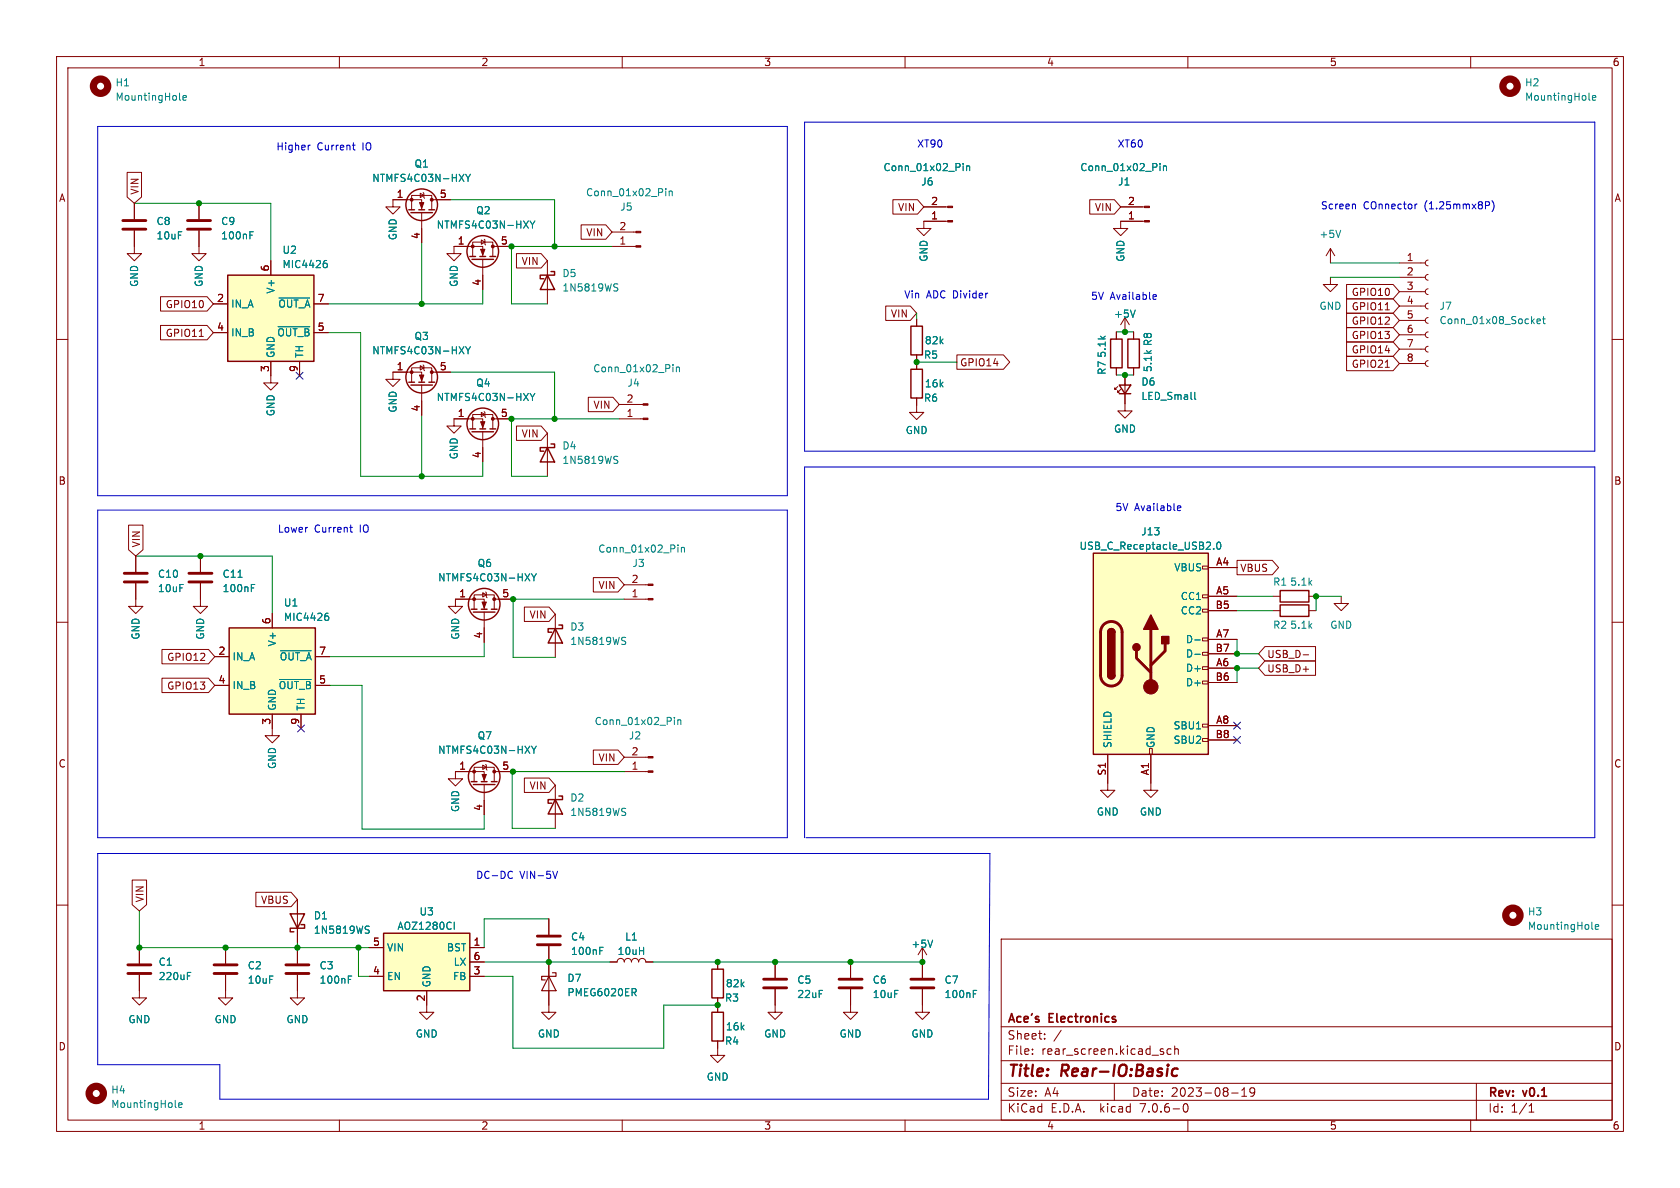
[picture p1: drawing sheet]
<svg xmlns="http://www.w3.org/2000/svg" width="297mm" height="210mm" viewBox="0 0 297 210" stroke-linecap="round" stroke-linejoin="round" font-family="sans-serif">
<g fill="none" stroke="#840000" stroke-width=".18">
<path d="M10 10h277v190h-277zM12 12h273v186h-273zM60 10v2M110 10v2M160 10v2M210 10v2M260 10v2M22.5 30.5h2.5v4.3l-1.3 1.1-1.2-1.1zM23.7 35.9v2.8M35.2 35.9v2.8M69.5 36.6h-1.3l1.3 1.2 1.2-1.2h-1.2v-1.3h5v1.8M72.8 37.1v-2.6h3.5v2.6"/>
<path d="M74.3 34.2l.6 .3-.6 .4zM74.5 37.6v5.3M74.8 34l.1 .2v.7l.2 .2M76.3 35.3h3.3M102.7 39.8h4.4l1.1 1.2-1.1 1.3h-4.4zM157.9 35.3h4.3l1.1 1.3-1.1 1.2h-4.3zM163.3 36.6h4.2M167.5 39.1h-4.2v1.3h1.3l-1.3 1.3-1.2-1.3h1.2M192.7 35.3h4.3l1.1 1.3-1.1 1.2h-4.3zM198.1 36.6h4.2M202.3 39.1h-4.2v1.3h1.3l-1.3 1.3-1.3-1.3h1.3M10 60h2"/>
<path d="M23.7 40.8v4h1.3l-1.3 1.3-1.2-1.3h1.2M28.4 52.5h8.2l1.1 1.2-1.1 1.3h-8.2zM28.4 57.5h8.2l1.1 1.3-1.1 1.3h-8.2zM35.2 40.8v4h1.2l-1.2 1.3-1.3-1.3h1.3M35.2 59.5h.7M37.7 53.7h2.6M37.7 58.8h2.6M47.9 46.1v2.5M55.5 53.7h2.5M55.5 58.8h2.5M80.3 44.8h-1.3l1.3 1.3 1.2-1.3h-1.2v-1.2h5v1.7M83.6 45.3v-2.5h3.5v2.5"/>
<path d="M85.1 42.4l.6 .4-.6 .4zM85.3 45.8v5.4M85.6 42.3l.1 .1v.8l.2 .1M87.1 43.6h3.3M91.3 44.8h4.4l1.1 1.3-1.1 1.3h-4.4zM96.8 46.1v7.6M108.2 43.6h4.2M108.2 41h4.2M156.6 54.1h4.3l1.2 1.3-1.2 1.2h-4.3zM162.1 56.4v1.3M197.4 58.7v1.2M198.9 56.1v2.6"/>
<path d="M198.9 56.1l-.8 1.3M198.9 56.1l.7 1.3M200.4 58.7v1.2M235.2 49v1.3h1.3l-1.3 1.3-1.3-1.3h1.3M235.2 43.9l-.8 1.3M235.2 43.9v2.6M235.2 43.9l.8 1.3M238.1 50.3h8.2l1.1 1.3-1.1 1.2h-8.2zM238.1 52.8h8.2l1.1 1.3-1.1 1.3h-8.2zM238.1 55.4h8.2l1.1 1.2-1.1 1.3h-8.2zM238.1 57.9h8.2l1.1 1.3-1.1 1.3h-8.2zM244.9 54.8h.7"/>
<path d="M247.4 59.2h4.6M247.4 56.6h4.6M247.4 54.1h4.6M247.4 51.6h4.6M247.4 49h4.6M247.4 46.5h4.6M252.5 58.7l-.4 .1-.1 .4 .1 .3 .4 .2M252.5 56.1l-.4 .2-.1 .3 .1 .4 .4 .2M252.5 53.6l-.4 .1-.1 .4 .1 .4 .4 .1M252.5 51.1l-.4 .1-.1 .3 .1 .4 .4 .2M252.5 48.5l-.4 .1-.1 .4 .1 .4 .4 .1M252.5 46l-.4 .1-.1 .4 .1 .3 .4 .2"/>
<path d="M285 60h2M47.9 63.9v3.8h1.2l-1.2 1.3-1.3-1.3h1.3M53 63.9v2.5M69.5 67.1h-1.3l1.3 1.2 1.2-1.2h-1.2v-1.3h5v1.8M72.8 67.6v-2.6h3.5v2.6M74.3 64.6l.6 .4-.6 .4zM74.5 68.1v5.3M74.8 64.5l.1 .1v.8l.2 .1M76.3 65.8h3.3M80.3 75.3h-1.3l1.3 1.3 1.2-1.3h-1.2v-1.3h5v1.8M83.6 75.8v-2.5h3.5v2.5M85.1 72.9l.6 .4-.6 .4z"/>
<path d="M85.3 76.3v5.4M85.6 72.8l.1 .1v.8l.2 .1M87.1 74h3.3M91.3 75.3h4.4l1.1 1.3-1.1 1.3h-4.4zM96.8 76.6v7.6M104 70.2h4.4l1.1 1.3-1.1 1.3h-4.4zM109.5 74h4.2M109.5 71.5h4.2M162.1 70.4v2.5h1.2l-1.2 1.3-1.3-1.3h1.3M162.1 62.7v2.6M169.2 62.7h8.2l1.1 1.3-1.1 1.3h-8.2zM197.4 65v1.3"/>
<path d="M197.6 68.3l-.5 .5v-.2v.2h.3M198.1 68.8l-.5 .5v-.2v.2h.3M198.9 66.3v6.3h1.3l-1.3 1.3-1.3-1.3h1.3M200.4 65v1.3M238.1 63h8.2l1.1 1.3-1.1 1.2h-8.2zM238.1 60.5h8.2l1.1 1.2-1.1 1.3h-8.2zM244.9 64.9h.7M247.4 64.3h4.6M247.4 61.7h4.6M252.5 63.8l-.4 .1-.1 .3 .1 .4 .4 .2M252.5 61.2l-.4 .1-.1 .4 .1 .4 .4 .1M22.7 92.8h2.6v4.4l-1.3 1.1-1.3-1.1z"/>
<path d="M24 98.3v2.8M35.4 98.3v2.8M218.7 99.1h6.2l1.1 1.2-1.1 1.3h-6.2zM10 110h2M24 103.1v4.1h1.3l-1.3 1.3-1.3-1.3h1.3M28.6 114.8h8.3l1.1 1.3-1.1 1.2h-8.3zM28.6 119.9h8.3l1.1 1.3-1.1 1.2h-8.3zM35.4 103.1v4.1h1.3l-1.3 1.3-1.2-1.3h1.2M38 116.1h2.5M48.1 108.5v2.5M55.8 116.1h2.5M80.5 107.2h-1.3l1.3 1.3 1.3-1.3h-1.3v-1.3h5.1v1.8"/>
<path d="M83.8 107.7v-2.5h3.6v2.5M85.3 104.8l.7 .4-.7 .3zM85.6 108.2v5.3M85.9 104.6l.1 .2v.7l.1 .2M87.4 105.9h3.3M92.7 107.3h4.4l1.1 1.3-1.1 1.3h-4.4zM98.2 108.6v7.6M104.9 102.1h4.4l1.1 1.3-1.1 1.2h-4.4zM110.4 105.9h4.2M110.4 103.4h4.2M212.6 117.9h1v.5h-1zM212.6 115.3h1v.5h-1z"/>
<path d="M212.6 112.8h1v.5h-1zM212.6 107.7h1v.5h-1zM212.6 105.2h1v.5h-1zM212.6 100.1h1v.5h-1zM213.6 100.3h5.1M213.6 105.4h5.1M213.6 118.1h5.1M213.6 113h5.1M213.6 108h5.1M213.6 115.6h5.1M223.6 114.3h9v2.5h-9l-1.1-1.2zM223.6 116.8h9v2.6h-9l-1.1-1.3z"/>
<path d="M225 105.4h1.3M225 108h1.3M230.4 115.8h1M231.4 105.4h1.3M231.4 108h1.3M237.1 105.4v1.3h1.3l-1.3 1.3-1.3-1.3h1.3M285 110h2M38 121.2h2.5M48.1 126.2v3.8h1.3l-1.3 1.3-1.2-1.3h1.2M53.2 126.2v2.6M55.8 121.2h2.5M80.5 137.7h-1.3l1.3 1.2 1.3-1.2h-1.3v-1.3h5.1v1.8"/>
<path d="M83.8 138.2v-2.6h3.6v2.6M85.3 135.3l.7 .3-.7 .4zM85.6 138.7v5.3M85.9 135.1l.1 .2v.7l.1 .1M87.4 136.4h3.3M92.7 137.5h4.4l1.1 1.3-1.1 1.3h-4.4zM98.2 138.8v7.6M104.9 132.6h4.4l1.1 1.3-1.1 1.2h-4.4zM110.4 136.4h4.2M110.4 133.9h4.2M195.8 133.4v6.3h1.3l-1.3 1.3-1.2-1.3h1.2M203.2 132.3h.5v1.1h-.5z"/>
<path d="M203.5 133.4v6.3h1.2l-1.2 1.3-1.3-1.3h1.3M212.6 130.6h1v.5h-1zM212.6 128h1v.5h-1zM212.6 120.4h1v.5h-1zM213.6 128.3h5.1M213.6 120.7h5.1M213.6 130.8h5.1M10 160h2M23.4 155.6h2.5v4.3l-1.3 1.1-1.2-1.1zM45.2 157.7h6.3l1.1 1.3-1.1 1.3h-6.3zM52.6 159v7.6M285 160h2"/>
<path d="M24.6 172.3v4.1h1.3l-1.3 1.3-1.2-1.3h1.2M24.6 167.5v2.8M39.9 172.3v4.1h1.2l-1.2 1.3-1.3-1.3h1.3M39.9 167.5v2.8M52.6 172.3v4.1h1.2l-1.2 1.3-1.3-1.3h1.3M52.6 167.5v2.8M65.3 167.5h2.5M65.3 172.6h2.5M75.4 175.1v3.8h1.3l-1.3 1.3-1.2-1.3h1.2M83.1 167.5h2.5M83.1 172.6h2.5M83.1 170.1h2.5"/>
<path d="M97 167.3v11.6h1.3l-1.3 1.3-1.2-1.3h1.2M97 162.4v2.8M107.8 170.1h1.3a.64 .64 0 0 1 .6-.7 .64 .64 0 0 1 .7 .7 .64 .64 0 0 1 .6-.7 .64 .64 0 0 1 .6 .7 .64 .64 0 0 1 .7-.7 .64 .64 0 0 1 .6 .7 .64 .64 0 0 1 .6-.7 .64 .64 0 0 1 .7 .7h1.2M126.9 170.1v1.2M126.9 176.4v2.5M137 174.9v4h1.3l-1.3 1.3-1.2-1.3h1.2M137 170.1v2.7M150.4 174.9v4h1.2l-1.2 1.3-1.3-1.3h1.3M150.4 170.1v2.7M163.1 174.9v4h1.2l-1.2 1.3-1.3-1.3h1.3M163.1 167.5v5.3M163.1 167.5l-.8 1.3"/>
<path d="M163.1 167.5l.7 1.3M177 166h108v32h-108zM60 198v2M110 198v2M126.9 184v2.6h1.2l-1.2 1.2-1.3-1.2h1.3M160 198v2M177 194.5h108M177 191.5h108M177 187.5h108M177 181.5h108M182.5 186.3v.1M182.5 185.5v.1"/>
<path d="M184.7 183.6v.1M184.7 182.8v.1M187.6 182.1l-1.3 2M197 191.5v3M205.7 186v.3M207 185.5l-.4-.1-.3 .3v.4l.2 .2h.5M207.7 185.5l.2-.1 .3 .1 .1 .9M207.7 184.9v1.5M209.3 195.2l.2-.1a.81 .81 0 0 1 .6 .6 .81 .81 0 0 1-.3 .8l-.1 .1a.81 .81 0 0 1-.4-1.4zM210 198v2M217.7 193.2h1.2M219.5 193.8h.9"/>
<path d="M219.5 192.7l.5-.4v1.5M221.8 192.9l-.3 .3h-.3l-.2-.3 .1-.5 .4-.1 .2 .1a.99 .99 0 0 1-.3 1.4h-.3M260 198v2M261 191.5v6.5M270.3 196.6h.9M270.3 195.5l.4-.4v1.5"/>
</g>
<path d="M208.2 189a.66 .66 0 0 0-1 .3v.5l.1 .3 .2 .1 .6-.1" fill="none" stroke="#840000" stroke-width=".4"/>
<g fill="none" stroke="#840000" stroke-width=".51">
<path d="M21.7 39h4.1M33.1 39h4.1M21.7 40.5h4.1M33.1 40.5h4.1M22 102.9h4M22 101.3h4M33.4 102.9h4.1M33.4 101.3h4.1M195.1 110.4a1.9 1.9 0 0 1 2.1-.4 1.9 1.9 0 0 1 1.2 1.8v7.6a1.91 1.91 0 0 1-1.9 1.9 1.91 1.91 0 0 1-1.9-1.9v-7.8l.1-.6zM200.9 115.1v1.2l2.6 2.6M203.5 111.3v10.1M206 113.8v1.3l-2.5 2.5"/>
<path d="M22.6 172.1h4.1M22.6 170.6h4.1M37.8 172.1h4.1M37.8 170.6h4.1M50.5 172.1h4.1M50.5 170.6h4.1M95 167h4.1M95 165.5h4.1M135 174.6h4.1M135 173.1h4.1M148.3 174.6h4.1M148.3 173.1h4.1"/>
<path d="M161 174.6h4.1M161 173.1h4.1"/>
</g>
<g fill="none" stroke="#008484" stroke-width=".18">
<path d="M31.7 17.5l.2 .2M32.3 17.3l.6-.1v-.3h-.4l-.2 .2 .1 .6h.5M280.9 17.5l.2 .2M281.5 17.3l.6-.1v-.3h-.4l-.2 .2 .1 .6h.5M82.3 30.8l.4 .7M82.7 31.5v.6M83.2 30.8l-.5 .7M93.7 39.1l.4 .6M94.1 39.7v.6M94.6 39.1l-.5 .6M117.7 33.3v.2M117.7 33.8v.8"/>
<path d="M118.3 33.8v.8M118.3 33.9l.2-.1h.3v.8M170.3 28.9v.1M170.3 29.3v.9M170.9 29.4l.2-.1 .3 .1v.8M170.9 29.3v.9M205.1 28.9v.1M205.1 29.3v.9M205.7 29.3v.9M205.7 29.4l.2-.1 .3 .1v.8M44.2 41.6h.4M44.2 41h.6"/>
<path d="M49.2 57.8h5.6M49.3 52.7h5.5M57.4 46.5l.3 .1 .2 .2-.1 .4-.4 .1M57.5 46h.2M108.7 50.8l.4 .1 .1 .3-.2 .2h-.3M108.7 50.2h.5M200.7 54.8l-.4 1.3M237 40.7l-.4 1.3M271.7 56.8l.6-.1v-.3h-.4l-.2 .2 .1 .6h.5M272.7 56.4h.5M272.9 56v1l.3 .2M82.3 61.3l.4 .7"/>
<path d="M82.7 62v.6M83.2 61.3l-.5 .7M93.7 69.5l.4 .7M94.1 70.2v.6M94.6 69.5l-.5 .7M119 64.5v.1M119 64.9v.8M119.6 64.9v.8M119.6 65l.2-.1h.3v.8M211.2 69.3v1.1l.2 .2M108.7 81.3l.4 .1 .1 .3-.2 .2h-.3M108.7 80.7h.5"/>
<path d="M119.9 96.3v.2M119.9 96.8v.8M120.5 96.8v.8M120.5 96.9l.1-.1h.3l.1 .8M214.6 97v.1M215.2 96l.2-.2a.68 .68 0 0 1 .4 .7 .68 .68 0 0 1-.4 .6l-.2-.1-.1-.4zM42.1 102.1h.7M44.4 103.9h.5M44.4 103.3h.6M49.6 115h5.4M57.6 108.9h.4l.1 .2v.5l-.5 .1M57.8 108.4h.2"/>
<path d="M94 101.4l.4 .7M94.4 102.1v.6M94.8 101.4l-.4 .7M110.1 113.3l.4 .1 .1 .3-.2 .2h-.3M110.1 112.7h.5M211.2 113.1h1M211.2 115.7h1M49.4 120.1h5.6M94 131.9l.4 .7M94.4 132.6v.6M94.8 131.9l-.4 .7M119.2 126.8v.1"/>
<path d="M119.2 127.2v.9M119.8 127.2v.9M119.8 127.4l.2-.2 .3 .1 .1 .8M110.1 143.5l.4 .1 .1 .3-.2 .3h-.3M110.1 142.9h.5M33.1 172.5h.5M33.1 171.9h.6M61.6 173.1h.4M61.6 172.5h.6M64.8 164.3l.4 .1 .1 .3-.3 .3h-.3M64.8 163.7l.5 .1M80.3 163v1.3"/>
<path d="M106 168.1h.5M106 167.5h.6M112 175.4l.5 .6M112.3 174.8l.2 .2-.2 .4M164.9 166.2l-.4 1.3M172.1 175.7h.4M172.1 175.1h.6M281.4 164.1l.2 .2M282 163.9l.6-.2v-.2l-.4-.1-.2 .2 .1 .6h.5M31 195.6l.2 .2M31.6 195.4l.6-.2-.1-.2-.3-.1-.2 .2v.6h.5"/>
</g>
<g fill="none" stroke="#840000" stroke-width=".25">
<path d="M72.3 37.1h1M72.6 37.6h3.9M74 37.1h1.1M75.8 37.1h1M40.3 48.6h15.2v15.3h-15.2zM83.1 45.3h1M83.4 45.8h3.8M84.8 45.3h1.1M86.6 45.3h1M96.8 48.6l1.2 2.6h-2.5zM97.4 48h.6v.6h-2.5v.7h.6M161 57.7h2.1v5h-2.1z"/>
<path d="M196.3 59.9h2.1v5.1h-2.1zM199.4 59.9h2v5.1h-2zM72.3 67.6h1M72.6 68.1h3.9M74 67.6h1.1M75.8 67.6h1M83.1 75.8h1M83.4 76.3h3.8M84.8 75.8h1.1M86.6 75.8h1M96.8 79.1l1.2 2.6h-2.5zM97.4 78.5h.6v.6h-2.5v.7h.6"/>
<path d="M161 65.3h2.1v5.1h-2.1zM197.9 68.1h2l-1 1.5zM197.9 69.6h2M193.3 97.8h20.3v35.6h-20.3zM40.5 111h15.3v15.2h-15.3zM83.3 107.7h1M83.7 108.2h3.8M85.1 107.7h1M86.9 107.7h1M98.2 111.1l1.2 2.6h-2.5zM98.8 110.5h.6v.6h-2.5v.7h.6M195.8 119.4a.64 .64 0 0 0 .7 .6 .64 .64 0 0 0 .6-.6"/>
<path d="M195.8 111.8a.64 .64 0 0 1 .7-.7 .64 .64 0 0 1 .6 .7M226.3 104.4h5.1v2h-5.1zM226.3 106.9h5.1v2.1h-5.1zM83.3 138.2h1M83.7 138.7h3.8M85.1 138.2h1M86.9 138.2h1M98.2 141.4l1.2 2.5h-2.5zM98.8 140.7h.6v.7h-2.5v.6h.6M51.3 161.5h2.5l-1.2 2.6zM53.2 163.4h.6v.7h-2.5v.6h.6M67.8 165h15.3v10.1h-15.3z"/>
<path d="M125.9 171.3h2v5.1h-2zM125.9 178.9h2v5.1h-2z"/>
<circle cx="74.5" cy="36.2" r="2.79"/>
<circle cx="85.3" cy="44.4" r="2.79"/>
<circle cx="74.5" cy="66.7" r="2.79"/>
<circle cx="85.3" cy="74.9" r="2.79"/>
<circle cx="85.6" cy="106.8" r="2.79"/>
<circle cx="85.6" cy="137.3" r="2.79"/>
</g>
<g fill="none" stroke="#840000" stroke-width="1.3">
<circle cx="17.8" cy="15.2" r="1.27"/>
<circle cx="267" cy="15.2" r="1.27"/>
<circle cx="267.5" cy="161.8" r="1.27"/>
<circle cx="17" cy="193.3" r="1.27"/>
</g>
<g fill="#ffffc2" stroke="#ffffc2" stroke-width=".18">
<path d="M193.3 97.8h20.3v35.6h-20.3z"/>
<path d="M40.3 48.6h15.2v15.3h-15.2z"/>
<path d="M67.8 165h15.3v10.1h-15.3z"/>
<path d="M40.5 111h15.3v15.2h-15.3z"/>
</g>
<g fill="#840000" stroke="#840000" stroke-width=".25">
<path d="M195.8 119.4h1.3a.64 .64 0 0 1-.6 .6 .64 .64 0 0 1-.7-.6z"/>
<path d="M195.8 111.8h1.3v7.6h-1.3z"/>
<path d="M196 111.3a.64 .64 0 0 1 .7-.1 .64 .64 0 0 1 .4 .6h-1.3z"/>
<path d="M203.5 108.7l1.2 2.6h-2.5z"/>
<path d="M205.4 112.5h1.2v1.3h-1.2z"/>
<circle cx="200.9" cy="114.4" r=".63"/>
</g>
<g fill="#840000" stroke="#840000" stroke-width=".18">
<path d="M85 44.1h.7l-.4 1z"/>
<path d="M74.2 35.8h.7l-.4 1z"/>
<path d="M112.4 40.9h.9v.2h-.9z"/>
<path d="M112.4 43.4h.9v.3h-.9z"/>
<path d="M74.2 66.3h.7l-.4 1z"/>
<path d="M85 74.5h.7l-.4 1.1z"/>
<path d="M202.3 36.4h.9v.3h-.9z"/>
<path d="M202.3 39h.9v.2h-.9z"/>
<path d="M113.7 71.4h.9v.2h-.9z"/>
<path d="M113.7 73.9h.9v.3h-.9z"/>
<path d="M167.5 36.4h.9v.3h-.9z"/>
<path d="M167.5 39h.9v.2h-.9z"/>
<path d="M85.2 106.4h.8l-.4 1z"/>
<path d="M114.6 103.3h.8v.2h-.8z"/>
<path d="M114.6 105.8h.8v.2h-.8z"/>
<path d="M85.2 136.9h.8l-.4 1z"/>
<path d="M114.6 133.7h.8v.3h-.8z"/>
<path d="M114.6 136.3h.8v.2h-.8z"/>
<circle cx="203.5" cy="121.4" r="1.27"/>
<circle cx="83.6" cy="43.6" r=".25"/>
<circle cx="87.1" cy="43.6" r=".25"/>
<circle cx="72.8" cy="35.3" r=".25"/>
<circle cx="76.3" cy="35.3" r=".25"/>
<circle cx="72.8" cy="65.8" r=".25"/>
<circle cx="76.3" cy="65.8" r=".25"/>
<circle cx="83.6" cy="74" r=".25"/>
<circle cx="87.1" cy="74" r=".25"/>
<circle cx="83.8" cy="105.9" r=".25"/>
<circle cx="87.4" cy="105.9" r=".25"/>
<circle cx="83.8" cy="136.4" r=".25"/>
<circle cx="87.4" cy="136.4" r=".25"/>
</g>
<path d="M97 172.6l1.3 2.5h-2.5zM97.7 172h.6v.6h-2.5v.6h.6" fill="none" stroke="#840000" stroke-width=".2"/>
<g fill="none" stroke="#0000c2" stroke-width=".18">
<path d="M17.3 22.4h121.9v65.2h-121.9zM54.9 25.7l-.3 .1M62.3 25.7h.5M62.5 26.3l.3 .2M142.2 21.6h139.7v58.2h-139.7zM239.5 36.1l.1 .2v.6M250.5 36.1l-.3 .2M262.6 35.7h.5l.2 .2-.1 .4h-.6M263.8 35.5a1.46 1.46 0 0 1 0 1.9M203.9 52.9h.5M203.9 52.1h.4l.1 .3-.6 .1M17.3 90.2h121.9v57.9h-121.9z"/>
<path d="M61.8 93.2h.5M62 93.9l.3 .2M208.2 90.2h.5M208.2 89.5l.4-.1 .2 .3-.6 .1M17.3 150.9h157.7l-.2 43.4h-135.9v-6.1h-21.6zM90.2 154l.4 .1M90.6 155.2l-.4 .1M98.6 154l-.5 1.3M142.2 148.1v-65.5h139.7v65.5h-139.4"/>
</g>
<g fill="none" stroke="#008400" stroke-width=".18">
<path d="M23.7 35.9h24.2v10.2M79.6 35.3h18.4v8.3M58 58.8h5.8v25.4h21.5v-2.5M74.5 42.9v10.8M85.3 51.2v2.5h-27.3M108.2 43.6h-17.8v10.1h6.4M162.1 55.4v1M197.4 58.7h3M235.2 49h12.2M235.2 46.5h12.2M74.5 73.4v10.8M79.6 65.8h18.4v8.2"/>
<path d="M109.5 74h-19.1v10.2h6.4M162.1 64h7.1M197.4 66.3h3M24 98.3h24.1v10.2M85.6 113.5v2.6h-27.3M110.4 105.9h-19.7v10.3h7.5M218.7 113v2.6h3.8M218.7 105.4h6.3M218.7 108h6.3M222.5 118.1h-3.8v2.6M237.1 105.4h-4.4v2.6M58.3 121.2h5.7v25.4h21.6v-2.6"/>
<path d="M110.4 136.4h-19.8v10h7.6M24.6 161v6.5h40.7M52.6 166.6v.9M63.4 167.5v5.1h1.9M85.6 172.6h5.1v12.7h26.6v-7.6h9.6M85.6 170.1h22.2M97 162.4h-11.4v5.1M115.4 170.1h47.7"/>
</g>
<path d="M52.3 65.8l1.3 1.2M53.6 65.8l-1.3 1.2M52.6 128.2l1.2 1.2M53.8 128.2l-1.2 1.2M218.1 130.2l1.2 1.2M218.1 127.7l1.2 1.2M219.3 130.2l-1.2 1.2M219.3 127.7l-1.2 1.2" fill="none" stroke="#000084" stroke-width=".18"/>
<g fill="#008400" stroke="#008400" stroke-width=".18">
<circle cx="35.4" cy="98.3" r=".46"/>
<circle cx="39.9" cy="167.5" r=".46"/>
<circle cx="52.6" cy="167.5" r=".46"/>
<circle cx="24.6" cy="167.5" r=".46"/>
<circle cx="74.5" cy="53.7" r=".46"/>
<circle cx="98" cy="43.6" r=".46"/>
<circle cx="90.4" cy="43.6" r=".46"/>
<circle cx="90.4" cy="74" r=".46"/>
<circle cx="98" cy="74" r=".46"/>
<circle cx="90.7" cy="136.4" r=".46"/>
<circle cx="90.7" cy="105.9" r=".46"/>
<circle cx="97" cy="170.1" r=".46"/>
<circle cx="63.4" cy="167.5" r=".46"/>
<circle cx="35.2" cy="35.9" r=".46"/>
<circle cx="74.5" cy="84.2" r=".46"/>
<circle cx="162.1" cy="64" r=".46"/>
<circle cx="198.9" cy="66.3" r=".46"/>
<circle cx="198.9" cy="58.7" r=".46"/>
<circle cx="137" cy="170.1" r=".46"/>
<circle cx="150.4" cy="170.1" r=".46"/>
<circle cx="163.1" cy="170.1" r=".46"/>
<circle cx="218.7" cy="118.1" r=".46"/>
<circle cx="218.7" cy="115.6" r=".46"/>
<circle cx="232.7" cy="105.4" r=".46"/>
<circle cx="126.9" cy="170.1" r=".46"/>
<circle cx="126.9" cy="177.7" r=".46"/>
</g>
<g font-size="2.8" fill="#840000">
<text x="178" y="190.9">Title:</text>
<text x="187.7" y="190.9">Rear-IO:Basic</text>
</g>
<g font-size="2.1" fill="#840000">
<text x="178" y="184">Sheet:</text>
<text x="178" y="181.2">Ace's</text>
<text x="185.5" y="181.2">Electronics</text>
<text x="178" y="186.7">File:</text>
<text x="184.1" y="186.7">rear_screen.kicad_sch</text>
<text x="178" y="196.9">KiCad</text>
<text x="178" y="194.1">Size:</text>
<text x="184.7" y="194.1">A4</text>
<text x="185.7" y="196.9">E.D.A.</text>
<text x="194.6" y="196.9">kicad</text>
<text x="200" y="194.1">Date:</text>
<text x="201.8" y="196.9">7.0.6-0</text>
<text x="207" y="194.1">2023-08-19</text>
<text x="263" y="194.3">Rev:</text>
<text x="263" y="196.9">Id:</text>
<text x="267.1" y="196.9">1/1</text>
<text x="269.4" y="194.3">v0.1</text>
</g>
<g font-size="1.8" fill="#840000">
<text x="35" y="11.9">1</text>
<text x="85" y="11.9">2</text>
<text x="135" y="11.9">3</text>
<text x="185" y="11.9">4</text>
<text x="235" y="11.9">5</text>
<text x="285" y="11.9">6</text>
<text x="10.3" y="35.9">A</text>
<text x="24.7" y="34.5" transform="rotate(-90 24.7 34.5)">VIN</text>
<text x="70" y="35.1">1</text>
<text x="77.7" y="35.1">5</text>
<text x="285.3" y="35.9">A</text>
<text x="103.5" y="42">VIN</text>
<text x="109.4" y="40.8">2</text>
<text x="158.7" y="37.5">VIN</text>
<text x="164.5" y="38.9">1</text>
<text x="164.5" y="36.3">2</text>
<text x="193.5" y="37.5">VIN</text>
<text x="199.3" y="38.9">1</text>
<text x="199.3" y="36.3">2</text>
<text x="74.3" y="42.4" transform="rotate(-90 74.3 42.4)">4</text>
<text x="80.8" y="43.3">1</text>
<text x="88.4" y="43.3">5</text>
<text x="92.1" y="47.1">VIN</text>
<text x="109.4" y="43.3">1</text>
<text x="248.6" y="46.2">1</text>
<text x="38.3" y="53.5">2</text>
<text x="47.6" y="48.1" transform="rotate(-90 47.6 48.1)">6</text>
<text x="56.1" y="53.5">7</text>
<text x="85.1" y="50.6" transform="rotate(-90 85.1 50.6)">4</text>
<text x="238.9" y="52.5">GPIO10</text>
<text x="248.6" y="48.8">2</text>
<text x="248.6" y="51.3">3</text>
<text x="248.6" y="53.8">4</text>
<text x="29.2" y="54.7">GPIO10</text>
<text x="29.2" y="59.8">GPIO11</text>
<text x="38.3" y="58.5">4</text>
<text x="56.1" y="58.5">5</text>
<text x="157.4" y="56.3">VIN</text>
<text x="238.9" y="55.1">GPIO11</text>
<text x="238.9" y="57.6">GPIO12</text>
<text x="248.6" y="56.4">5</text>
<text x="248.6" y="58.9">6</text>
<text x="47.6" y="65.9" transform="rotate(-90 47.6 65.9)">3</text>
<text x="52.7" y="65.9" transform="rotate(-90 52.7 65.9)">9</text>
<text x="70" y="65.5">1</text>
<text x="77.7" y="65.5">5</text>
<text x="169.6" y="65">GPIO14</text>
<text x="238.9" y="60.1">GPIO13</text>
<text x="238.9" y="65.2">GPIO21</text>
<text x="238.9" y="62.7">GPIO14</text>
<text x="248.6" y="61.5">7</text>
<text x="248.6" y="64">8</text>
<text x="110.7" y="71.2">2</text>
<text x="74.3" y="72.8" transform="rotate(-90 74.3 72.8)">4</text>
<text x="80.8" y="73.8">1</text>
<text x="88.4" y="73.8">5</text>
<text x="92.1" y="77.5">VIN</text>
<text x="104.8" y="72.5">VIN</text>
<text x="110.7" y="73.8">1</text>
<text x="85.1" y="81.1" transform="rotate(-90 85.1 81.1)">4</text>
<text x="10.3" y="85.9">B</text>
<text x="285.3" y="85.9">B</text>
<text x="25" y="96.9" transform="rotate(-90 25 96.9)">VIN</text>
<text x="214.9" y="100.1">A4</text>
<text x="219.2" y="101.3">VBUS</text>
<text x="81.1" y="105.7">1</text>
<text x="88.7" y="105.7">5</text>
<text x="105.7" y="104.3">VIN</text>
<text x="111.6" y="105.7">1</text>
<text x="111.6" y="103.1">2</text>
<text x="214.8" y="107.7">B5</text>
<text x="214.9" y="105.2">A5</text>
<text x="47.9" y="110.4" transform="rotate(-90 47.9 110.4)">6</text>
<text x="85.3" y="113" transform="rotate(-90 85.3 113)">4</text>
<text x="93.5" y="109.5">VIN</text>
<text x="214.9" y="112.8">A7</text>
<text x="29.4" y="117">GPIO12</text>
<text x="38.5" y="115.8">2</text>
<text x="56.3" y="115.8">7</text>
<text x="214.8" y="115.3">B7</text>
<text x="214.9" y="117.9">A6</text>
<text x="223.9" y="116.5">USB_D-</text>
<text x="223.9" y="119.1">USB_D+</text>
<text x="29.4" y="122.1">GPIO13</text>
<text x="38.5" y="120.9">4</text>
<text x="56.3" y="120.9">5</text>
<text x="214.8" y="120.4">B6</text>
<text x="47.9" y="128.2" transform="rotate(-90 47.9 128.2)">3</text>
<text x="53" y="128.2" transform="rotate(-90 53 128.2)">9</text>
<text x="214.8" y="130.6">B8</text>
<text x="214.9" y="128">A8</text>
<text x="10.3" y="135.9">C</text>
<text x="81.1" y="136.1">1</text>
<text x="88.7" y="136.1">5</text>
<text x="105.7" y="134.8">VIN</text>
<text x="111.6" y="136.1">1</text>
<text x="111.6" y="133.6">2</text>
<text x="195.6" y="137.2" transform="rotate(-90 195.6 137.2)">S1</text>
<text x="203.2" y="137.1" transform="rotate(-90 203.2 137.1)">A1</text>
<text x="285.3" y="135.9">C</text>
<text x="85.3" y="143.5" transform="rotate(-90 85.3 143.5)">4</text>
<text x="93.5" y="139.8">VIN</text>
<text x="25.6" y="159.6" transform="rotate(-90 25.6 159.6)">VIN</text>
<text x="46" y="160">VBUS</text>
<text x="65.8" y="167.3">5</text>
<text x="83.6" y="167.3">1</text>
<text x="65.8" y="172.3">4</text>
<text x="83.6" y="172.3">3</text>
<text x="83.6" y="169.8">6</text>
<text x="75.2" y="177.1" transform="rotate(-90 75.2 177.1)">2</text>
<text x="10.3" y="185.9">D</text>
<text x="285.3" y="185.9">D</text>
<text x="35" y="199.9">1</text>
<text x="85" y="199.9">2</text>
<text x="135" y="199.9">3</text>
<text x="185" y="199.9">4</text>
<text x="235" y="199.9">5</text>
<text x="285" y="199.9">6</text>
</g>
<g font-size="1.8" fill="#008484">
<text x="20.3" y="15.5">H1</text>
<text x="269.5" y="15.5">H2</text>
<text x="20.3" y="18">MountingHole</text>
<text x="269.5" y="18">MountingHole</text>
<text x="73.2" y="29.8">Q1</text>
<text x="65.7" y="32.4">NTMFS4C03N-HXY</text>
<text x="103.5" y="34.9">Conn_01x02_Pin</text>
<text x="156.1" y="30.5">Conn_01x02_Pin</text>
<text x="162.8" y="33">J6</text>
<text x="190.9" y="30.5">Conn_01x02_Pin</text>
<text x="197.6" y="33">J1</text>
<text x="27.6" y="40">C8</text>
<text x="39" y="40">C9</text>
<text x="77.1" y="40.6">NTMFS4C03N-HXY</text>
<text x="84.1" y="38.1">Q2</text>
<text x="109.6" y="37.4">J5</text>
<text x="27.6" y="42.5">10uF</text>
<text x="39" y="42.5">100nF</text>
<text x="49.8" y="45.1">U2</text>
<text x="49.8" y="47.6">MIC4426</text>
<text x="70.3" y="42.6" transform="rotate(-90 70.3 42.6)">GND</text>
<text x="164.2" y="46.4" transform="rotate(-90 164.2 46.4)">GND</text>
<text x="199" y="46.4" transform="rotate(-90 199 46.4)">GND</text>
<text x="233.2" y="42.3">+5V</text>
<text x="24.6" y="50.8" transform="rotate(-90 24.6 50.8)">GND</text>
<text x="36" y="50.8" transform="rotate(-90 36 50.8)">GND</text>
<text x="48.7" y="52" transform="rotate(-90 48.7 52)">V+</text>
<text x="81.1" y="50.8" transform="rotate(-90 81.1 50.8)">GND</text>
<text x="99.3" y="49.2">D5</text>
<text x="99.3" y="51.7">1N5819WS</text>
<text x="40.8" y="54.6">IN_A</text>
<text x="40.8" y="59.7">IN_B</text>
<text x="48.9" y="59.7">~{OUT_B}</text>
<text x="49.1" y="54.6">~{OUT_A}</text>
<text x="196.8" y="56.4">+5V</text>
<text x="233.2" y="55">GND</text>
<text x="254.4" y="55">J7</text>
<text x="254.4" y="57.5">Conn_01x08_Socket</text>
<text x="48.7" y="63.4" transform="rotate(-90 48.7 63.4)">GND</text>
<text x="53.8" y="63.4" transform="rotate(-90 53.8 63.4)">TH</text>
<text x="65.7" y="62.8">NTMFS4C03N-HXY</text>
<text x="73.2" y="60.3">Q3</text>
<text x="163.3" y="63.6">R5</text>
<text x="163.4" y="61.1">82k</text>
<text x="195.7" y="63.3" transform="rotate(-90 195.7 63.3)">5.1k</text>
<text x="203.8" y="65.9" transform="rotate(-90 203.8 65.9)">5.1k</text>
<text x="203.8" y="61.3" transform="rotate(-90 203.8 61.3)">R8</text>
<text x="77.1" y="71.1">NTMFS4C03N-HXY</text>
<text x="84.1" y="68.6">Q4</text>
<text x="104.8" y="66">Conn_01x02_Pin</text>
<text x="110.8" y="68.6">J4</text>
<text x="163.3" y="71.2">R6</text>
<text x="163.4" y="68.7">16k</text>
<text x="195.7" y="66.4" transform="rotate(-90 195.7 66.4)">R7</text>
<text x="201.7" y="68.4">D6</text>
<text x="201.7" y="70.9">LED_Small</text>
<text x="48.7" y="73.7" transform="rotate(-90 48.7 73.7)">GND</text>
<text x="70.3" y="73" transform="rotate(-90 70.3 73)">GND</text>
<text x="160" y="76.9">GND</text>
<text x="196.8" y="76.7">GND</text>
<text x="81.1" y="81.3" transform="rotate(-90 81.1 81.3)">GND</text>
<text x="99.3" y="79.7">D4</text>
<text x="99.3" y="82.2">1N5819WS</text>
<text x="201.7" y="94.8">J13</text>
<text x="84.3" y="100.4">Q6</text>
<text x="105.7" y="97.9">Conn_01x02_Pin</text>
<text x="111.7" y="100.4">J3</text>
<text x="190.7" y="97.4">USB_C_Receptacle_USB2.0</text>
<text x="207.5" y="101.2">VBUS</text>
<text x="27.8" y="102.3">C10</text>
<text x="27.8" y="104.9">10uF</text>
<text x="39.3" y="104.9">100nF</text>
<text x="39.3" y="102.3">C11</text>
<text x="50.1" y="107.4">U1</text>
<text x="77.4" y="103">NTMFS4C03N-HXY</text>
<text x="208.6" y="106.3">CC1</text>
<text x="225" y="103.7">R1</text>
<text x="228" y="103.7">5.1k</text>
<text x="24.9" y="113.2" transform="rotate(-90 24.9 113.2)">GND</text>
<text x="36.3" y="113.2" transform="rotate(-90 36.3 113.2)">GND</text>
<text x="50.1" y="110">MIC4426</text>
<text x="81.4" y="113.2" transform="rotate(-90 81.4 113.2)">GND</text>
<text x="100.7" y="111.7">D3</text>
<text x="208.6" y="108.8">CC2</text>
<text x="209.6" y="113.9">D-</text>
<text x="225" y="111.4">R2</text>
<text x="228" y="111.4">5.1k</text>
<text x="235.1" y="111.4">GND</text>
<text x="41" y="116.9">IN_A</text>
<text x="49" y="114.4" transform="rotate(-90 49 114.4)">V+</text>
<text x="49.4" y="116.9">~{OUT_A}</text>
<text x="100.7" y="114.2">1N5819WS</text>
<text x="209.6" y="119">D+</text>
<text x="209.6" y="116.4">D-</text>
<text x="41" y="122">IN_B</text>
<text x="49" y="125.7" transform="rotate(-90 49 125.7)">GND</text>
<text x="49.2" y="122">~{OUT_B}</text>
<text x="54.1" y="125.7" transform="rotate(-90 54.1 125.7)">TH</text>
<text x="209.6" y="121.5">D+</text>
<text x="84.3" y="130.9">Q7</text>
<text x="105" y="128.4">Conn_01x02_Pin</text>
<text x="111.1" y="130.9">J2</text>
<text x="207.4" y="129.1">SBU1</text>
<text x="207.4" y="131.7">SBU2</text>
<text x="49" y="136" transform="rotate(-90 49 136)">GND</text>
<text x="77.4" y="133.5">NTMFS4C03N-HXY</text>
<text x="196.7" y="132.3" transform="rotate(-90 196.7 132.3)">SHIELD</text>
<text x="204.3" y="132.3" transform="rotate(-90 204.3 132.3)">GND</text>
<text x="81.4" y="143.7" transform="rotate(-90 81.4 143.7)">GND</text>
<text x="100.7" y="141.9">D2</text>
<text x="100.7" y="144.4">1N5819WS</text>
<text x="193.8" y="144.4">GND</text>
<text x="201.4" y="144.4">GND</text>
<text x="55.4" y="162.7">D1</text>
<text x="55.4" y="165.3">1N5819WS</text>
<text x="70.2" y="164.6">AOZ1280CI</text>
<text x="74.1" y="162">U3</text>
<text x="100.8" y="166.5">C4</text>
<text x="110.4" y="166.5">L1</text>
<text x="161" y="167.7">+5V</text>
<text x="270" y="162">H3</text>
<text x="270" y="164.6">MountingHole</text>
<text x="27.9" y="170.9">C1</text>
<text x="27.9" y="173.5">220uF</text>
<text x="43.7" y="171.6">C2</text>
<text x="56.4" y="171.6">C3</text>
<text x="68.3" y="173.5">EN</text>
<text x="68.3" y="168.4">VIN</text>
<text x="78.9" y="168.4">BST</text>
<text x="80" y="173.5">FB</text>
<text x="80.1" y="170.9">LX</text>
<text x="100.2" y="173.8">D7</text>
<text x="100.8" y="169">100nF</text>
<text x="109.1" y="169">10uH</text>
<text x="43.7" y="174.1">10uF</text>
<text x="56.4" y="174.1">100nF</text>
<text x="76.3" y="174.6" transform="rotate(-90 76.3 174.6)">GND</text>
<text x="100.2" y="176.3">PMEG6020ER</text>
<text x="128.1" y="177.3">R3</text>
<text x="128.2" y="174.7">82k</text>
<text x="140.9" y="174.1">C5</text>
<text x="140.9" y="176.6">22uF</text>
<text x="154.2" y="174.1">C6</text>
<text x="154.2" y="176.6">10uF</text>
<text x="166.9" y="174.1">C7</text>
<text x="166.9" y="176.6">100nF</text>
<text x="22.6" y="181.1">GND</text>
<text x="37.8" y="181.1">GND</text>
<text x="50.5" y="181.1">GND</text>
<text x="73.4" y="183.6">GND</text>
<text x="95" y="183.6">GND</text>
<text x="128.1" y="184.9">R4</text>
<text x="128.2" y="182.3">16k</text>
<text x="135" y="183.6">GND</text>
<text x="148.3" y="183.6">GND</text>
<text x="161" y="183.6">GND</text>
<text x="124.8" y="191.2">GND</text>
<text x="19.6" y="193.5">H4</text>
<text x="19.6" y="196.1">MountingHole</text>
</g>
<g font-size="1.8" fill="#0000c2">
<text x="48.8" y="26.7">Higher</text>
<text x="56" y="26.7">Current</text>
<text x="64.2" y="26.7">IO</text>
<text x="162.1" y="26.2">XT90</text>
<text x="197.5" y="26.2">XT60</text>
<text x="233.4" y="37.1">Screen</text>
<text x="241" y="37.1">COnnector</text>
<text x="251.9" y="37.1">(1.25mmx8P)</text>
<text x="159.8" y="52.8">Vin</text>
<text x="163.8" y="52.8">ADC Divider</text>
<text x="192.8" y="53.1">5V</text>
<text x="196.3" y="53.1">Available</text>
<text x="49" y="94.2">Lower</text>
<text x="55.6" y="94.2">Current</text>
<text x="63.7" y="94.2">IO</text>
<text x="197.1" y="90.4">5V</text>
<text x="200.6" y="90.4">Available</text>
<text x="84.1" y="155.5">DC-DC</text>
<text x="91.9" y="155.5">VIN-5V</text>
</g>
</svg>
